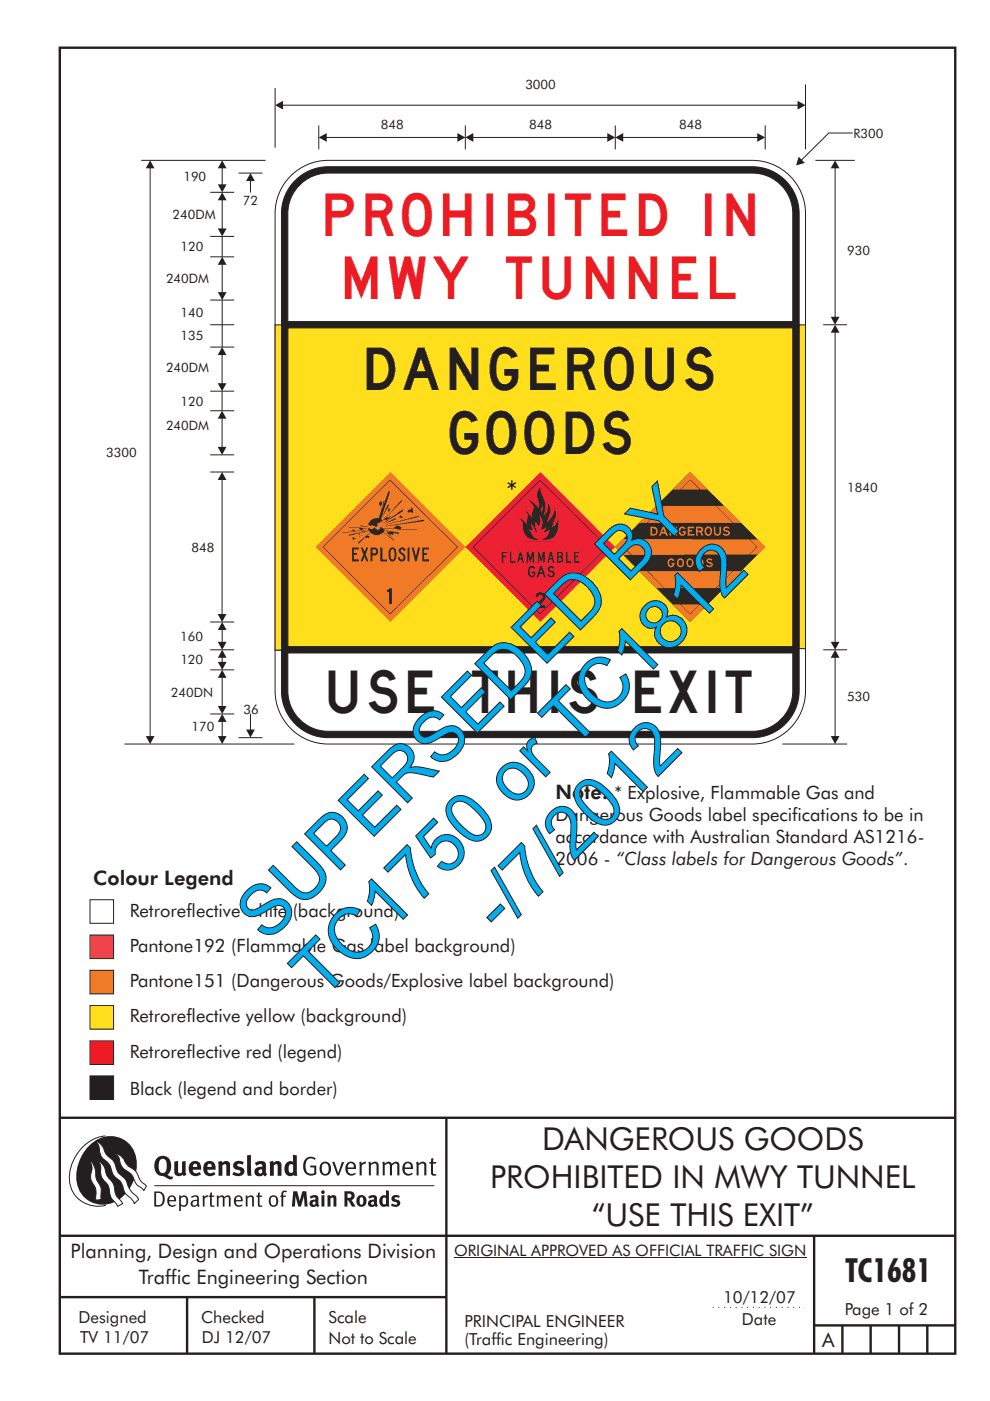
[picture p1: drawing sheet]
<svg xmlns="http://www.w3.org/2000/svg" width="210mm" height="297mm" viewBox="0 0 210 297" stroke-linecap="round" stroke-linejoin="round" font-family="sans-serif">
<g fill="none" stroke="#231f20" stroke-width=".51">
<path d="M12.7 10.1h189.9v276.9h-189.9zM12.7 237h189.8M94.7 236.9v50.1M12.7 262h190M12.7 275h82M39.7 275v12M66.7 275v12M172.7 262v25M172.7 281h30M178.7 281v6M184.7 281v6M190.7 281v6"/>
<path d="M196.7 281v6"/>
</g>
<path d="M151.2 277.2h19.5" fill="none" stroke="#231f20" stroke-width=".21" stroke-dasharray=".2 1" stroke-linecap="butt"/>
<path d="M96.3 266.7h74.7" fill="none" stroke="#231f20" stroke-width=".21"/>
<g fill="#231f20">
<path d="M64.9 245.6a1.61 1.61 0 0 1 2.1 0l-.2 .3a1.17 1.17 0 0 0-1.4-.2 1.17 1.17 0 0 0-.6 1.3 1.42 1.42 0 0 0 1.2 1.9l.7-.2v-1.2h-.8l-.1-.4h1.3v1.8a1.82 1.82 0 0 1-2.2 0 1.82 1.82 0 0 1-.6-2.1l.2-.7z" fill-rule="evenodd"/>
<path d="M68.2 246.5a1.77 1.77 0 0 0 .4 2.7 1.39 1.39 0 0 0 1.4-.5 1.39 1.39 0 0 0 .2-1.5 1.19 1.19 0 0 0-2-.7zM68.5 246.8a.83 .83 0 0 1 1 .1 .83 .83 0 0 1 .2 1 .75 .75 0 0 1-.6 1 .75 .75 0 0 1-.8-.8v-1z" fill-rule="evenodd"/>
<path d="M70.5 246.4l.4-.1 .8 2.4 .8-2.3h.5l-1.1 2.8h-.4z" fill-rule="evenodd"/>
<path d="M73.6 246.7a1.74 1.74 0 0 0 .5 2.5h.9l.5-.3-.2-.3a.89 .89 0 0 1-1.1 .2 .89 .89 0 0 1-.4-.9h1.7a1.15 1.15 0 0 0-.5-1.4 1.15 1.15 0 0 0-1.4 .2zM73.9 246.9a.67 .67 0 0 1 .9-.2 .67 .67 0 0 1 .3 .8h-1.3z" fill-rule="evenodd"/>
<path d="M76.2 246.4l.4-.1 .1 .4 .5-.4h.4l-.1 .5a.61 .61 0 0 0-.8 .6v1.8h-.4z" fill-rule="evenodd"/>
<path d="M78.1 246.4l.4-.1 .2 .4a.89 .89 0 0 1 .9-.4 .89 .89 0 0 1 .7 .7v2.2h-.4v-2.2l-.1-.2-.4-.1-.7 .4v2.1h-.5z" fill-rule="evenodd"/>
<path d="M81.1 246.4l.4-.1 .1 .4a.83 .83 0 0 1 .8-.4 .83 .83 0 0 1 .7 .5 .86 .86 0 0 1 .9-.5 .86 .86 0 0 1 .7 .7v2.2h-.4l-.1-2.3a.5 .5 0 0 0-.8 0l-.3 .2v2.1h-.4v-2.2l-.4-.3-.7 .4v2.1h-.4z" fill-rule="evenodd"/>
<path d="M85.7 246.7a1.74 1.74 0 0 0 .5 2.5h.9l.4-.3-.1-.3a.89 .89 0 0 1-1.1 .2 .89 .89 0 0 1-.5-.9h1.8a1.15 1.15 0 0 0-.5-1.4 1.15 1.15 0 0 0-1.4 .2zM86 246.9a.67 .67 0 0 1 .9-.2 .67 .67 0 0 1 .3 .8h-1.4z" fill-rule="evenodd"/>
<path d="M88.2 246.4l.5-.1 .1 .4a.89 .89 0 0 1 .9-.4 .89 .89 0 0 1 .7 .7v2.2h-.4v-2.2l-.1-.2-.3-.1-.8 .4v2.1h-.4z" fill-rule="evenodd"/>
<path d="M91.4 245.6l.5-.1v.9h.7l-.2 .3h-.6l.1 2.1 .1 .1h.5l.1 .3a.71 .71 0 0 1-1.2-.6v-1.9h-.3v-.3h.3z" fill-rule="evenodd"/>
<path d="M37 246.3l.8-.2v2a.46 .46 0 0 0 .2 .6 .46 .46 0 0 0 .6-.2v-2.2l.8-.2v2.4l.2 .5-.6 .4-.2-.3a1.03 1.03 0 0 1-1.2 .2 1.03 1.03 0 0 1-.6-1.1z" fill-rule="evenodd"/>
<path d="M40.4 246.6a1.64 1.64 0 0 0 0 2.3 1.64 1.64 0 0 0 2.3 0l-.4-.4a.78 .78 0 0 1-.9 .3 .78 .78 0 0 1-.5-.8h1.8a1.37 1.37 0 0 0-.6-1.6 1.37 1.37 0 0 0-1.7 .2zM41 246.9a.48 .48 0 0 1 .7-.1 .48 .48 0 0 1 .1 .6h-.9z" fill-rule="evenodd"/>
<path d="M43.5 246.6a1.65 1.65 0 0 0-.2 2 1.65 1.65 0 0 0 1.9 .7l.5-.4-.3-.4a.78 .78 0 0 1-.9 .3 .78 .78 0 0 1-.5-.8h1.7a1.37 1.37 0 0 0-.5-1.6 1.37 1.37 0 0 0-1.7 .2zM44.1 246.9a.48 .48 0 0 1 .6-.1 .48 .48 0 0 1 .2 .6h-.9z" fill-rule="evenodd"/>
<path d="M46.2 246.3l.8-.2 .1 .4a.95 .95 0 0 1 1-.3 .95 .95 0 0 1 .7 .8v2.3h-.8v-2.3l-.3-.2-.5 .3v2.2h-.8z" fill-rule="evenodd"/>
<path d="M49.6 246.5a1.73 1.73 0 0 1 2.1-.1l-.2 .6-.6-.2a.42 .42 0 0 0-.6 .2l.2 .3a1.23 1.23 0 0 1 1.4 1 1.47 1.47 0 0 1-2.3 .9l-.3-.2 .3-.6 .7 .3a.47 .47 0 0 0 .7-.3 .87 .87 0 0 0-1-.5l-.4-.2-.1-.4z" fill-rule="evenodd"/>
<path d="M54 246.6l.4 .6 .3-.2a.62 .62 0 0 1 .9 0v.4a1.21 1.21 0 0 0-1.3 .3 1.21 1.21 0 0 0-.2 1.3 1.19 1.19 0 0 0 1.7 .1l.5 .3 .4-.5-.3-.3v-1.4a.96 .96 0 0 0-1.3-1zM55 248l.6-.1v.7a.43 .43 0 0 1-.7 .1 .43 .43 0 0 1 .1-.7z" fill-rule="evenodd"/>
<path d="M57.1 246.3l.8-.2 .1 .4a.95 .95 0 0 1 1-.3 .95 .95 0 0 1 .7 .8v2.3h-.8v-2.3l-.3-.2-.5 .3v2.2h-.8z" fill-rule="evenodd"/>
<path d="M62.1 244.8l.1 1.5a1.29 1.29 0 0 0-1.4 .2 1.29 1.29 0 0 0-.5 1.3 1.24 1.24 0 0 0 .5 1.4 1.24 1.24 0 0 0 1.5-.1v.2h.8l-.1-4.3zM61.5 246.9l.4-.1 .3 .2v1.5l-.3 .1a.48 .48 0 0 1-.7-.4 1.52 1.52 0 0 1 .3-1.3z" fill-rule="evenodd"/>
<path d="M52.4 245l.8-.2 .2 4.5h-.8l-.1-.2z" fill-rule="evenodd"/>
</g>
<path d="M22.4 240.8a9 9 0 0 0-7.4 10.9 6.2 6.2 0 0 0 7.5 3.8M32.7 251.4h59.4" fill="none" stroke="#231f20" stroke-width=".21"/>
<path d="M19.1 242.7a5.7 5.7 0 0 1 6.5-1.4 5.7 5.7 0 0 1 3.4 5.7 8.6 8.6 0 0 1-6.2 8.3 5.7 5.7 0 0 1-6.6-7 9.9 9.9 0 0 1 2.9-5.6z" fill-rule="evenodd" fill="#231f20"/>
<path d="M24.4 244.5a3.1 3.1 0 0 1 2.3 2.2l.8 .7a3.2 3.2 0 0 1 2 2.4l.4 .6 1.2 1.1-.6 .9-.2-.3a3.5 3.5 0 0 1-1.9-2.1 3.8 3.8 0 0 0-2.1-2.1 3.5 3.5 0 0 1-1-2.3zM20.4 241.9a3.4 3.4 0 0 1 1.9 2.5l.7 .8a3.3 3.3 0 0 1 1.7 2.6 4.4 4.4 0 0 0 1.7 2l.3 .3a6.1 6.1 0 0 0 2.4 3.7l.3 .5-.9 .9a6.1 6.1 0 0 0-2-2.2l-.3-.8a3.6 3.6 0 0 0-1.9-2.8l-.6-1a3.6 3.6 0 0 0-1.9-2.8 3.7 3.7 0 0 1-.8-2.4zM21 246.1a3.4 3.4 0 0 1 1.5 2.7l.6 1a3.8 3.8 0 0 1 1.3 3.1l.4 .7 1.2 1.6-1 .6-.5-.8a3.2 3.2 0 0 1-1.3-2.8 4.3 4.3 0 0 0-1.4-2.2 4.7 4.7 0 0 1-.5-2.9zM19.2 246.1a5.1 5.1 0 0 1 1.2 3.7l.3 .7a3.1 3.1 0 0 1 .7 3l.1 .8-1.2 .2v-.8a3.5 3.5 0 0 0-.9-3.2 3.6 3.6 0 0 1 .1-2.6z" fill-rule="evenodd" fill="#fff" stroke="#231f20" stroke-width=".21"/>
<g fill="#231f20">
<path d="M33.3 245.5a2.51 2.51 0 0 0 .5 3.7l.7 .1a2.79 2.79 0 0 0 2 .7l.3-.5h-.6l-.7-.4a2.56 2.56 0 0 0 0-3.8 1.83 1.83 0 0 0-2.2 .2zM34 245.9a.87 .87 0 0 1 1 0 .87 .87 0 0 1 .4 .9v.4a1.17 1.17 0 0 1-.9 1.5l-.3-.1a2.38 2.38 0 0 1-.2-2.7z" fill-rule="evenodd"/>
<path d="M33.1 252.9v2.6a1.12 1.12 0 0 0 1.2-.3 1.12 1.12 0 0 0 .2-1.2l-.1-.5-.3-.4zM32.7 252.6h1.1a1.67 1.67 0 0 1 1.1 1.7 1.67 1.67 0 0 1-1.2 1.5h-1zM36 253.9l-.1 .5h1.1a.55 .55 0 0 0-.3-.6 .55 .55 0 0 0-.7 .1zM35.8 253.7a.95 .95 0 0 1 1.1-.1 .95 .95 0 0 1 .4 1.1h-1.4a.72 .72 0 0 0 .4 .8 .72 .72 0 0 0 .9-.2l.1 .3a1.15 1.15 0 0 1-1.5 0 1.15 1.15 0 0 1-.3-1.5zM38.4 254.1v1.2a.7 .7 0 0 0 .9 .1 .7 .7 0 0 0 .2-.9 .61 .61 0 0 0-.4-.7 .61 .61 0 0 0-.7 .3zM38 253.5l.3-.1v.4a.95 .95 0 0 1 1.3-.2 .95 .95 0 0 1 .3 1.2 .92 .92 0 0 1-.5 1 .92 .92 0 0 1-1-.2v1.1l-.4 .1zM40.9 254.8a.5 .5 0 0 0 .2 .8 .5 .5 0 0 0 .7-.4v-.6zM40.5 253.7a1 1 0 0 1 1.7 .3v1.4l.2 .2-.2 .3-.4-.3a.78 .78 0 0 1-1.3-.1 .78 .78 0 0 1 .8-1.1h.5a.58 .58 0 0 0-.3-.7 .58 .58 0 0 0-.7 .3zM42.9 253.5l.4-.1 .1 .4 .3-.3 .5-.1-.2 .4a.52 .52 0 0 0-.6 .6v1.4h-.4zM44.6 252.9l.4-.1-.1 .7h.6l-.1 .3h-.5v1.5a.35 .35 0 0 0 .5 .3l.1 .2a.57 .57 0 0 1-.6 .1 .57 .57 0 0 1-.3-.5v-1.6h-.3v-.3h.3zM45.9 253.5l.4-.1 .1 .4 .2-.2a.64 .64 0 0 1 1 .2 .7 .7 0 0 1 .7-.4 .7 .7 0 0 1 .6 .7v1.7h-.4v-1.7l-.3-.3-.6 .3v1.7h-.3v-1.6a.38 .38 0 0 0-.3-.5 .38 .38 0 0 0-.5 .2l-.1 .2v1.7h-.4zM50.2 253.9l-.2 .5h1.1a.55 .55 0 0 0-.2-.6 .55 .55 0 0 0-.7 .1zM49.9 253.7a.95 .95 0 0 1 1.2-.1 .95 .95 0 0 1 .4 1.1h-1.5a.72 .72 0 0 0 .4 .8 .72 .72 0 0 0 .9-.2l.1 .3a1.15 1.15 0 0 1-1.5 0 1.15 1.15 0 0 1-.2-1.5zM52.1 253.5l.3-.1 .1 .4a.72 .72 0 0 1 .8-.4 .72 .72 0 0 1 .6 .6v1.8h-.4v-1.6a.45 .45 0 0 0-.3-.5 .45 .45 0 0 0-.6 .3l-.1 .1v1.7h-.4zM54.7 252.9l.4-.1v.7h.5l-.1 .3h-.4v1.5a.35 .35 0 0 0 .5 .3v.2a.57 .57 0 0 1-.6 .1 .57 .57 0 0 1-.3-.5v-1.6h-.3v-.3h.3zM57.6 253.9l-.2 .7a.65 .65 0 0 0 .2 .8 .65 .65 0 0 0 .9-.2l.1-.1a.93 .93 0 0 0-.8-1.4zM57.3 253.7a1.12 1.12 0 0 1 1.4 .1 1.12 1.12 0 0 1 .2 1.4 1.01 1.01 0 0 1-1.2 .6 1.01 1.01 0 0 1-.7-1.2zM59.9 252.6l.5-.2 .5 .2-.2 .2-.3-.1-.3 .2v.6h.6l-.1 .3h-.5v2h-.4v-2h-.2v-.3h.2zM62.2 252.6l-.3 3.2h.6l.2-2.3 .6 2.3h.5l.7-2.3 .1 2.3h.7l-.3-3.2h-.9l-.5 2.1-.6-2.1zM65.7 253.7l.2 .5a.51 .51 0 0 1 .6-.4 .51 .51 0 0 1 .4 .4v.1a.88 .88 0 0 0-1.1 .4 .88 .88 0 0 0 .2 1.1 .9 .9 0 0 0 1.1-.2l.3 .3 .3-.3-.2-.3v-1.1a.87 .87 0 0 0-.5-.8 .87 .87 0 0 0-.9 .1zM66.4 254.8h.5v.5l-.2 .1h-.2l-.2-.1zM68.2 253.5v2.3h.6v-2.4zM68.1 252.8a.4 .4 0 0 0 .8 0 .4 .4 0 0 0-.8 0zM69.4 253.5l.1 2.3h.6v-1.7a.33 .33 0 0 1 .4-.2 .33 .33 0 0 1 .2 .4v1.5h.7v-1.7a.75 .75 0 0 0-.6-.7 .75 .75 0 0 0-.8 .3l-.1-.3zM73.1 252.6v3.2h.6v-1.3l.3 .2 .6 1.1h.8l-.9-1.4a.94 .94 0 0 0 .7-1 .94 .94 0 0 0-.9-.8zM73.7 253.1a.51 .51 0 0 1 .7 .1 .51 .51 0 0 1-.2 .7l-.5 .1zM75.9 253.7a1.19 1.19 0 0 0-.1 1.7 1.19 1.19 0 0 0 1.7 0 1.19 1.19 0 0 0 0-1.6 1.19 1.19 0 0 0-1.6-.1zM76.5 253.9l.2-.1a.99 .99 0 0 1 0 1.6 1.06 1.06 0 0 1-.2-1.5zM78.1 253.7l.3 .5a.51 .51 0 0 1 .5-.4 .51 .51 0 0 1 .4 .4v.1a.88 .88 0 0 0-1.1 .4 .88 .88 0 0 0 .2 1.1 .9 .9 0 0 0 1.1-.2l.3 .3 .4-.3-.2-.3v-1.1a.87 .87 0 0 0-.5-.8 .87 .87 0 0 0-1 .1zM78.8 254.8h.5v.5l-.1 .1h-.3l-.2-.1zM81.9 252.4v1.1a1.2 1.2 0 0 0-1.4 .6 1.2 1.2 0 0 0 .2 1.4l.5 .4 .8-.2v.1h.6l-.1-3.3zM81.4 253.9l.5 .2-.1 1.1a.46 .46 0 0 1-.6 0 .46 .46 0 0 1-.1-.5zM83.3 253.6a.79 .79 0 0 0-.2 .9 .79 .79 0 0 0 .9 .4 .33 .33 0 0 1 .1 .5 .33 .33 0 0 1-.5 0l-.5-.2-.2 .4a1.15 1.15 0 0 0 1.2 .3 1.15 1.15 0 0 0 .8-1 1.49 1.49 0 0 0-1.2-.8 .4 .4 0 0 1 .3-.3 .4 .4 0 0 1 .4 .1l.2 .1 .2-.4a1.47 1.47 0 0 0-1.5 0z" fill-rule="evenodd"/>
</g>
<path d="M19.1 220.7h5v5h-5z" fill-rule="evenodd" fill="#ed1c24" stroke="#231f20" stroke-width=".21"/>
<path d="M19.1 213.2h5v5h-5z" fill-rule="evenodd" fill="#ffdf1b" stroke="#231f20" stroke-width=".21"/>
<path d="M19.1 228.1h5v5h-5z" fill-rule="evenodd" fill="#231f20" stroke="#231f20" stroke-width=".21"/>
<path d="M19.1 205.7h5v5h-5z" fill-rule="evenodd" fill="#f17a27" stroke="#231f20" stroke-width=".21"/>
<path d="M19.1 198.2h5v5h-5z" fill-rule="evenodd" fill="#ee334e" stroke="#231f20" stroke-width=".21"/>
<path d="M19.1 190.8h5v5h-5z" fill-rule="evenodd" fill="#fff" stroke="#231f20" stroke-width=".21"/>
<path d="M59.9 22.3h109.4" fill="none" stroke="#231f20" stroke-width=".21"/>
<g fill="#231f20">
<path d="M58.3 22.3l1.7-.9v1.8z"/>
<path d="M169.2 21.4l1.6 .9-1.6 .9z"/>
</g>
<path d="M58.3 18.7v12.6M67.6 26.6v5.1M100.2 29.1h28.8M26.4 157.7h36" fill="none" stroke="#231f20" stroke-width=".21"/>
<g fill="#231f20">
<path d="M128.8 28.2l1.7 .9-1.7 1z"/>
<path d="M98.7 29.1l1.7-.9v1.9z"/>
</g>
<path d="M69.2 29.1h28" fill="none" stroke="#231f20" stroke-width=".21"/>
<g fill="#231f20">
<path d="M67.6 29.1l1.7-.9v1.9z"/>
<path d="M97 28.2l1.7 .9-1.7 1z"/>
</g>
<path d="M132 29.1h28.8M162.3 26.6v5.1" fill="none" stroke="#231f20" stroke-width=".21"/>
<g fill="#231f20">
<path d="M130.5 29.1l1.7-.9v1.9z"/>
<path d="M160.6 28.2l1.7 .9-1.7 1z"/>
</g>
<path d="M98.7 26.6v5.1M130.5 26.6v5.1M172.9 34h8.4M177.1 70.4v65.8M174.6 137.8h5.1" fill="none" stroke="#231f20" stroke-width=".21"/>
<g fill="#231f20">
<path d="M176.2 136.1h1.9l-1 1.7z"/>
<path d="M177.1 68.9l1 1.6h-1.9z"/>
</g>
<path d="M177.1 139.3v16.9" fill="none" stroke="#231f20" stroke-width=".21"/>
<g fill="#231f20">
<path d="M176.2 156.1h1.9l-1 1.6z"/>
<path d="M177.1 137.8l1 1.7h-1.9z"/>
</g>
<path d="M177.1 35.5v31.8" fill="none" stroke="#231f20" stroke-width=".21"/>
<g fill="#231f20">
<path d="M176.2 67.2h1.9l-1 1.7z"/>
<path d="M177.1 34l1 1.7h-1.9z"/>
</g>
<path d="M180.9 28.2h-5.1l-5.9 5.8M165.9 157.7h13.8" fill="none" stroke="#231f20" stroke-width=".21"/>
<path d="M169.4 33.2l1.3 1.3-1.9 .6z" fill="#231f20"/>
<path d="M170.8 17.9v13.8M174.6 68.9h5.1" fill="none" stroke="#231f20" stroke-width=".21"/>
<path d="M61.7 37.3a11.2 11.2 0 0 1 7.9-3.3h90a11.3 11.3 0 0 1 11.2 11.2v101.3a11.3 11.3 0 0 1-11.2 11.2h-90a11.3 11.3 0 0 1-11.3-11.2v-101.3a11.2 11.2 0 0 1 3.4-7.9z" fill-rule="evenodd" fill="#fff" stroke="#231f20" stroke-width=".21"/>
<path d="M62.2 38.7a9.9 9.9 0 0 1 7.4-3.4h90a9.9 9.9 0 0 1 9.9 9.9v101.3a9.9 9.9 0 0 1-9.9 9.9h-90a9.9 9.9 0 0 1-9.9-9.9v-101.3a9.9 9.9 0 0 1 2.5-6.5z" fill-rule="evenodd" fill="#231f20" stroke="#231f20" stroke-width=".21"/>
<path d="M63.6 39.2a8.5 8.5 0 0 1 6-2.5h90a8.6 8.6 0 0 1 8.5 8.6v101.2a8.6 8.6 0 0 1-8.5 8.5h-90a8.6 8.6 0 0 1-8.6-8.5v-101.2a8.5 8.5 0 0 1 2.6-6.1z" fill-rule="evenodd" fill="#fff" stroke="#231f20" stroke-width=".21"/>
<g fill="#231f20" stroke="#231f20" stroke-width=".21">
<path d="M61 137.1h107.1v1.3h-107.1z" fill-rule="evenodd"/>
<path d="M61 68.2h107.1v1.3h-107.1z" fill-rule="evenodd"/>
</g>
<path d="M61 69.5h107.1v67.6h-107.1z" fill-rule="evenodd" fill="#ffdf1b" stroke="#231f20" stroke-width=".21"/>
<path d="M137.2 110.9h18.2v10.2h-18.2z" fill="#f17a27"/>
<path d="M137.2 110.9h18.2v10.2h-18.2z" fill="none" stroke="#fff" stroke-width=".21"/>
<path d="M146.4 100.1l15.9 15.9-15.9 15.9-15.9-15.9zM138 111.7v1.9h.6a.96 .96 0 0 0 .9-1 .96 .96 0 0 0-.9-.9zM138.3 112a.66 .66 0 0 1 .9 .6 .66 .66 0 0 1-.9 .6zM140.6 111.7l-.8 1.9h.3l.2-.5h.8l.2 .5h.4l-.8-1.9zM140.7 112.1l.3 .7h-.6zM142 111.7v1.9h.4v-1.3l.9 1.3h.3v-1.9h-.4v1.2l-.8-1.2zM144.2 111.8a1.14 1.14 0 0 0 .4 1.8 .8 .8 0 0 0 .9-1h-.7v.4h.3l-.2 .2a.63 .63 0 0 1-.7-.5 .63 .63 0 0 1 .6-.7l.3 .2 .3-.1a.74 .74 0 0 0-1.2-.3zM145.9 111.7v1.9h1.4v-.4h-1.1v-.5h.5v-.3h-.5v-.4h1v-.3zM147.6 111.7v1.9h.4v-.8h.5l.3 .8h.4l-.4-.8a.58 .58 0 0 0 .3-.7 .58 .58 0 0 0-.5-.4zM148 112l.7 .1 .1 .3-.8 .1zM149.9 112.1l.3-.1a.68 .68 0 0 1 .5 .6 .68 .68 0 0 1-.5 .7 .77 .77 0 0 1-.3-1.2zM149.8 111.8a1.05 1.05 0 0 0-.4 1 1.05 1.05 0 0 0 .8 .8 1.01 1.01 0 0 0 .8-1 1.01 1.01 0 0 0-.8-1zM151.4 111.7v1.2a.76 .76 0 0 0 .8 .7 .76 .76 0 0 0 .7-.7v-1.2h-.3v1.2l-.3 .4-.5-.2-.1-1.4zM153.5 111.8a.7 .7 0 0 0 .8 1l.2 .3a.6 .6 0 0 1-.9-.1l-.3 .2a.74 .74 0 0 0 1 .4 .74 .74 0 0 0 .4-1l-.8-.2-.2-.2a.5 .5 0 0 1 .8-.1l.2-.2a.89 .89 0 0 0-1.2-.1zM141.8 118.6l-.2 .4a.83 .83 0 0 0 .2 1 .83 .83 0 0 0 1.1 0l.1-.7h-.6v.3h.3l-.1 .3a.63 .63 0 0 1-.7-.4 .63 .63 0 0 1 .3-.8h.2l.3 .3 .3-.2a.7 .7 0 0 0-1.2-.2zM144 118.9l.2-.2a.64 .64 0 0 1 .6 .6 .64 .64 0 0 1-.5 .7 .73 .73 0 0 1-.3-1.1zM143.9 118.5a.98 .98 0 0 0-.3 1.1 .98 .98 0 0 0 .8 .7 .97 .97 0 0 0 .7-1 .97 .97 0 0 0-.8-.9zM146 118.9l.3-.2a.64 .64 0 0 1 .5 .6 .64 .64 0 0 1-.5 .7 .73 .73 0 0 1-.3-1.1zM145.9 118.5a.98 .98 0 0 0-.3 1.1 .98 .98 0 0 0 .8 .7 .91 .91 0 0 0 .7-1.2 .91 .91 0 0 0-1.2-.6zM147.8 118.4v1.8h.6a.91 .91 0 0 0 .8-.9 .91 .91 0 0 0-.8-.9zM148.1 118.7a.63 .63 0 0 1 .8 .6 .63 .63 0 0 1-.8 .6zM150 118.5l-.2 .3a1.05 1.05 0 0 0 1 .8l.1 .2a.59 .59 0 0 1-.9-.1l-.2 .2a.79 .79 0 0 0 .8 .4 .79 .79 0 0 0 .6-.7l-.2-.3-.9-.4 .5-.2 .3 .2 .2-.3a.78 .78 0 0 0-1.1-.1z" fill-rule="evenodd" fill="#2b2824"/>
<path d="M152 107.3h1.6l8.7 8.7-8.7 8.7h-1.7l3.6-3.6h1.7l3.5-3.5h-1.7l1.6-1.7-1.5-1.5h1.6l-3.5-3.5h-1.6zM142.7 128.2h1.6l2.1 2.1 2.1-2.1h1.6l-3.7 3.7zM130.5 116l1.7-1.7h1.6l-1.7 1.6 1.7 1.8h-1.6l3.4 3.4h1.6l3.6 3.6h-1.6l.4 .3zM146.4 100.1l4.8 4.8-1.1-1.1h-1.6l-2.1-2.1-2.1 2.1h-1.6l-3.5 3.5h1.6l-3.6 3.6h-1.5l-3.5 3.4zM133.9 114.3l25 .1 1.6 1.5-1.7 1.7-24.8 .1-1.7-1.8zM137.4 121.1h18l-3.6 3.6h-10.8zM144.4 128.2h3.9l-1.9 1.9zM141 107.3h10.8l3.6 3.6h-18zM144.4 103.8l2-2 1.9 2z" fill-rule="evenodd" fill="#f17a27"/>
<path d="M67.7 116l15.1-15.1 15.1 15.1-15.1 15.1z" fill-rule="evenodd" fill="#2b2824"/>
<path d="M67.7 116l15.1-15.1 15.1 15.1-15.1 15.1z" fill="none" stroke="#2b2824" stroke-width=".21"/>
<path d="M82.8 100.1l15.9 15.9-15.9 15.9-15.9-15.9zM74.7 116.1v2.9h1.4v-.4h-1v-1h.6v-.4h-.6v-.7h1v-.4zM76.5 116.1l.6 1.4-.6 1.5h.4l.4-1 .4 1h.5l-.7-1.5 .6-1.4h-.4l-.4 .9-.4-.9zM78.6 116.1v2.9h.4v-1.2a.87 .87 0 0 0 1.2-.6 .87 .87 0 0 0-.7-1.1zM79 116.5l.7 .1v.6l-.7 .1zM80.7 116.1v2.9h1.4v-.4h-1v-2.5zM82.8 116.2a2.5 2.5 0 0 0 0 2.7l.4 .2a.85 .85 0 0 0 .9-1.1v-.4a1.41 1.41 0 0 0-.8-1.6zM83.1 116.5l.2-.1a1.67 1.67 0 0 1 0 2.2h-.1a1.59 1.59 0 0 1-.3-1.6zM84.8 116.2l-.2 .3v.4l.2 .5 .6 .4 .2 .6-.4 .3-.2-.1-.2-.4h-.4a.79 .79 0 0 0 .7 .8 .79 .79 0 0 0 .9-.6 1.42 1.42 0 0 0-1-1.5l.2-.4h.2l.2 .3 .4-.1-.2-.5-.3-.1zM86.5 116.1v2.9h.4v-2.9zM87.3 116.1l.7 2.9h.4l.7-2.9h-.4l-.5 1.9-.5-1.9zM89.6 116.1v2.9h1.4v-.4h-1v-1h.6v-.4h-.6v-.7h1v-.4zM82.1 125.1v.5h.4v2.5h.6v-3.4h-.5zM80.4 106.5v.6h.2l.1 .3a.9 .9 0 0 0 .3-1h-.3l-.1 .2zM82.4 104.1l-1.6 4.4 .8-2.4-.3 .2-.9 3.5a1.89 1.89 0 0 0-2.3 1.5l.5 .2a1.18 1.18 0 0 1 1.2 .2l.3-.4v-.4a.37 .37 0 0 0 .4 0 .37 .37 0 0 0 .2-.3l.4-.1-.4 .5 .6-.5-.1-.1 .2-.2 .5-.1v.3l.6-.5 .4-.6-.6 .4h-.4l3.4-3.5v-.2l-4.1 4.4-.4-.3 1.8-3-.3-.1-1.5 3 1.9-5.7zM83.8 112.1h.4zM82.5 107.7l-.2 .5 .2 .2 .3-.4-.1-.3-.1 .2zM86.6 108.1l-.2 .4 .4 .2 .2-.3 .6 .4a1.25 1.25 0 0 0-.3-1.3l-.2 .6zM84.8 109.4l-.1 .4h.8l-.5-.5zM80.9 111.2l3.7-2.3a.97 .97 0 0 0 .8-.9zM81.3 111.1l2.7-1-.1-.2zM81.4 111.6l8.6-1.1v-.3zM80.6 111.6l8.3-2v-.2l-.6 .1zM76.5 111.4l-.1 .2 2.2 .2zM72.5 112.9l.6 .1 5.1-.7v.1l-4.2 1 .1 .2 4.2-1.1-1.4 .4v.1l1.4-.4 .2 .3-2.6 2.2 .2 .1 1.4-1.3 .2 .2 .6-.1v-.3l-.5-.1 .8-.7a1.97 1.97 0 0 0 2.7 0l2.2 1.7 .1-.1-2.3-1.7 .1-.1 2 1.3-2-1.3 .1-.2 1.1 .2-.4 .1-.1 .2 .4 .2 .9 .2 .1-.2-.1-.3 1.2 .3v-.3l-3-.5v-.1l-.4-.2 7.7 .3-3.9-.2 .1-.4-1-.4-.5 .4 .1 .3-2.5-.1-.5-.3v.3l-.6 .4-.7-.5a.71 .71 0 0 1-1 .1h.2l-4.6-.3 2.2 .2-.1 .2a.62 .62 0 0 0 1 .1l-.1-.2h1.1l.1 .3-2.8 .3-.5-.4-.3 .3 .6 .1zM76 113.1l.3 .3 .1-.3zM76 113.9l1.2-.6zM74.8 113.9l.1 .7 .2-.3h.3v-.2zM68.5 116l14.2-14.3 14.4 14.3-14.3 14.2zM68.6 116l14.1-14.1 14.2 14.1-14.1 14.1z" fill-rule="evenodd" fill="#f17a27"/>
<path d="M99.5 116l15.1-15.1 15.1 15.1-15.1 15.1z" fill-rule="evenodd" fill="#2b2824"/>
<path d="M99.5 116l15.1-15.1 15.1 15.1-15.1 15.1z" fill="none" stroke="#fff" stroke-width=".21"/>
<path d="M114.6 100.1l15.9 15.9-15.9 15.9-15.9-15.9zM113.7 126a1.1 1.1 0 0 1 1.8-.2 1.1 1.1 0 0 1-.3 1.8l-.7 .7h1.2v.6h-2.2a5.2 5.2 0 0 1 1.5-2.1l.1-.5-.5-.2-.3 .1-.1 .4-.6-.1zM106.4 116.9v2.4h.4v-1.1h.5v-.4h-.5v-.5h.8v-.4zM108.2 116.9v2.4h1.1v-.3h-.8v-2.1zM110.4 117.7l.2 .6h-.4zM110.2 116.9l-.5 2.4h.3l.2-.7h.5l.1 .7h.4l-.6-2.4zM111.7 116.9v2.4h.4v-1.3l.4 1.3 .4-1.3v1.3h.4v-2.4h-.4l-.4 1.3-.4-1.3zM114 116.9v2.4h.3v-1.3l.5 1.3 .4-1.3v1.3h.3v-2.4h-.3l-.4 1.3-.5-1.3zM116.8 117.7l.2 .6h-.3zM116.7 116.9l-.6 2.4h.3l.2-.7h.5l.2 .7h.3l-.6-2.4zM118.5 118.2l.5 .1 .1 .5-.6 .2zM118.5 117.3h.5v.5l-.5 .1zM118.2 116.9v2.4h.7a.68 .68 0 0 0 .5-.5 .68 .68 0 0 0-.3-.7 .63 .63 0 0 0 .3-.7 .63 .63 0 0 0-.5-.5zM120.1 116.9v2.4h1.1v-.3h-.8v-2.1zM121.8 116.9v2.4h1.2v-.3h-.9v-.8h.5v-.3h-.5v-.6h.8v-.4zM112.2 120.2l-.2 .4a1.2 1.2 0 0 0 1 1.8l.3-.2 .3-.5v-.5h-.8v.4h.4v.2l-.2 .2-.3 .1a1.06 1.06 0 0 1 .1-1.8l.4 .3 .3-.1a.77 .77 0 0 0-1.3-.3zM114.6 120h.4l.8 2.4h-.4l-.2-.7h-.8l-.2 .7h-.4zM114.8 120.6l-.3 .7h.5zM116.3 120.3l-.1 .3 .1 .5 .9 .4 .1 .1-.1 .3-.2 .2-.3-.1-.3-.3-.3 .1a.8 .8 0 0 0 1 .6 .8 .8 0 0 0 .5-1l-.3-.3-.7-.3 .2-.4h.2l.2 .2 .4-.1-.1-.1a.71 .71 0 0 0-1.2-.1zM114.9 107h.1a1.87 1.87 0 0 1-.1 1.6l-.2-.4zM114.5 103.4a2.97 2.97 0 0 0-.2 3.3 .78 .78 0 0 1-.2 1l-.4-.6-1.4-1.2 .2 .4a1.74 1.74 0 0 1 .4 2.4l-.1 1.1-.2-.3a2.05 2.05 0 0 0-1.2-1.2v.1a1.42 1.42 0 0 1 .4 1.8v.9l-.9-.8-.7-.3a2.06 2.06 0 0 1 .8 2.1 2.48 2.48 0 0 0 2.7 2.4h.6a3.1 3.1 0 0 1-1.9-1.9l-.3-.4 .8 .3-.3-1.4a1.2 1.2 0 0 1 .8 1.1l.2 .4 .4 .3-.5-1.4 .1-.9 .7 .9a2.62 2.62 0 0 0 .1-2.2 2.12 2.12 0 0 1 .4 2.6l-.1 .4 1.2-.6-.6 1.2 1.2-.7a2.4 2.4 0 0 1-1.5 2.3 2.82 2.82 0 0 0 3.4-3.1l.1-1.3a2.88 2.88 0 0 1-1.5 1.7l.4-1.1a2.39 2.39 0 0 0 .1-3 2.72 2.72 0 0 1-1.1 2.7l-.4 .4 .3-1.1a2.4 2.4 0 0 0-.1-2.9 2.62 2.62 0 0 1-.8 2.5l-.1-.1a4.9 4.9 0 0 0-.4-4.5zM111.5 114.8l5.9 .1zM100.3 116l14.2-14.3 14.4 14.3-14.3 14.2zM100.4 116l14.1-14.1 14.2 14.1-14.1 14.1z" fill-rule="evenodd" fill="#ee2134"/>
<path d="M58.3 68.9h1.4v69h-1.4z" fill-rule="evenodd" fill="#ffdf1b" stroke="#231f20" stroke-width=".21"/>
<path d="M142.7 74.8v6.4" fill="none" stroke="#231f20" stroke-width=".21"/>
<path d="M169.5 68.9v68.6h1.3v-68.6z" fill-rule="evenodd" fill="#ffdf1b" stroke="#231f20" stroke-width=".21"/>
<path d="M50.6 36.7h5.1M44.6 54.5h5.1M47.1 56v6.1M44.6 68.9h5.1M44.6 63.6h5.1M47.1 63.6v5.3" fill="none" stroke="#231f20" stroke-width=".21"/>
<g fill="#231f20">
<path d="M46.2 61.9h1.9l-1 1.7z"/>
<path d="M47.1 54.5l1 1.6h-1.9z"/>
</g>
<path d="M47.1 42.3v6.3" fill="none" stroke="#231f20" stroke-width=".21"/>
<g fill="#231f20">
<path d="M47.1 40.8l1 1.7h-1.9z"/>
<path d="M46.2 48.4h1.9l-1 1.7z"/>
</g>
<path d="M53.1 38.2v2.6" fill="none" stroke="#231f20" stroke-width=".21"/>
<path d="M53.1 36.7l1 1.7h-1.9z" fill="#231f20"/>
<path d="M44.6 73.6h5.1M47.1 68.9v4.7M44.6 82.9h5.1M44.6 131.9h5.1M44.6 151.4h5.1M44.6 142h5.1M47.1 152.9v3.3M50.6 156.4h5.1" fill="none" stroke="#231f20" stroke-width=".21"/>
<g fill="#231f20">
<path d="M47.1 151.4l1 1.7h-1.9z"/>
<path d="M46.2 156.1h1.9l-1 1.6z"/>
</g>
<path d="M31.8 35.5v120.7" fill="none" stroke="#231f20" stroke-width=".21"/>
<g fill="#231f20">
<path d="M31.8 34l1 1.7h-1.9z"/>
<path d="M30.9 156.1h1.9l-1 1.6z"/>
</g>
<path d="M53.1 151.3v3.5" fill="none" stroke="#231f20" stroke-width=".21"/>
<path d="M52.2 154.7h1.9l-1 1.7z" fill="#231f20"/>
<path d="M47.1 143.6v6.2" fill="none" stroke="#231f20" stroke-width=".21"/>
<g fill="#231f20">
<path d="M46.2 149.7h1.9l-1 1.7z"/>
<path d="M47.1 142l1 1.7h-1.9z"/>
</g>
<path d="M47.1 139.3v1.2" fill="none" stroke="#231f20" stroke-width=".21"/>
<g fill="#231f20">
<path d="M46.2 140.3h1.9l-1 1.7z"/>
<path d="M47.1 137.8l1 1.7h-1.9z"/>
</g>
<path d="M44.6 100.1h5.1M47.1 133.4v2.8" fill="none" stroke="#231f20" stroke-width=".21"/>
<g fill="#231f20">
<path d="M47.1 131.9l1 1.7h-1.9z"/>
<path d="M46.2 136.1h1.9l-1 1.7z"/>
</g>
<path d="M47.1 101.6v28.7" fill="none" stroke="#231f20" stroke-width=".21"/>
<g fill="#231f20">
<path d="M46.2 130.2h1.8l-.9 1.7z"/>
<path d="M47.1 100.1l.9 1.7h-1.8z"/>
</g>
<path d="M29.9 34h26.4M47.1 35.5v3.7M44.6 40.8h5.1" fill="none" stroke="#231f20" stroke-width=".21"/>
<g fill="#231f20">
<path d="M46.2 39.1h1.9l-1 1.7z"/>
<path d="M47.1 34l1 1.7h-1.9z"/>
</g>
<path d="M44.6 87.1h5.1M44.6 96.4h5.1M47.1 88.6v6.3M44.6 137.8h5.1" fill="none" stroke="#231f20" stroke-width=".21"/>
<g fill="#231f20">
<path d="M46.2 94.7h1.8l-.9 1.7z"/>
<path d="M47.1 87.1l.9 1.7h-1.8z"/>
</g>
<path d="M47.1 75.1v6.3M47.1 82.9v4.2" fill="none" stroke="#231f20" stroke-width=".21"/>
<g fill="#231f20">
<path d="M46.2 81.2h1.8l-.9 1.7z"/>
<path d="M47.1 73.6l.9 1.7h-1.8z"/>
</g>
<path d="M44.6 50.1h5.1M47.1 50.1v4.4" fill="none" stroke="#231f20" stroke-width=".21"/>
<path d="M107.8 102.2l.6 .4v-.8h.3v.8l.6-.4 .2 .3-.7 .4 .7 .3-.2 .3-.6-.4v.8h-.3v-.8l-.6 .4-.2-.3 .7-.3-.7-.4z" fill-rule="evenodd" fill="#231f20"/>
<g font-size="15.1" fill="#00aeef">
<text x="56.6" y="200" transform="rotate(-45 56.6 200)">SUPERSEDED BY</text>
<text x="106.1" y="198.1" transform="rotate(-45 106.1 198.1)">-/7/2012</text>
<text x="68.3" y="212.1" transform="rotate(-45 68.3 212.1)">TC1750 or TC1812</text>
</g>
<g font-size="9" fill="#ed1c24">
<text x="69" y="50">PROHIBITED IN</text>
<text x="73.2" y="63.5">MWY TUNNEL</text>
</g>
<g font-size="9" fill="#231f20">
<text x="77.8" y="82.8">DANGEROUS</text>
<text x="95.4" y="96.3">GOODS</text>
<text x="69.8" y="151.2">USE THIS EXIT</text>
</g>
<text font-size="7.1" fill="#231f20" x="179.3" y="271.8">TC1681</text>
<g font-size="6.7" fill="#231f20">
<text x="115" y="243.9">DANGEROUS GOODS</text>
<text x="104" y="251.9">PROHIBITED IN MWY TUNNEL</text>
<text x="125.5" y="260">“USE THIS EXIT”</text>
</g>
<g font-size="4.2" fill="#231f20">
<text x="117.8" y="169.4">Note: * Explosive, Flammable Gas and</text>
<text x="19.8" y="187.6">Colour Legend</text>
<text x="15" y="266.7">Planning, Design and Operations Division</text>
<text x="29.4" y="272.3">Traffic Engineering Section</text>
<text x="174.4" y="285.6">A</text>
</g>
<g font-size="3.9" fill="#231f20">
<text x="117.8" y="174.2">Dangerous Goods label specifications to be in</text>
<text x="117.8" y="178.8">accordance with Australian Standard AS1216-</text>
<text x="117.8" y="183.5">2006 - “Class labels for Dangerous Goods”.</text>
<text x="27.5" y="194.3">Retroreflective white background)</text>
<text x="62.1" y="194.3">(</text>
<text x="27.5" y="201.8">Pantone192 (Flammable Gas label background)</text>
<text x="27.5" y="209.3">Pantone151 (Dangerous Goods/Explosive label background)</text>
<text x="27.5" y="216.8">Retroreflective yellow (background)</text>
<text x="27.5" y="224.3">Retroreflective red legend)</text>
<text x="58.9" y="224.3">(</text>
<text x="27.5" y="232.1">Black (legend and border)</text>
</g>
<g font-size="3.5" fill="#231f20">
<text x="16.7" y="280.5">Designed</text>
<text x="42.7" y="280.5">Checked</text>
<text x="69.7" y="280.5">Scale</text>
<text x="98.5" y="281.4">PRINCIPAL ENGINEER</text>
<text x="153.4" y="276.3">10/12/07</text>
<text x="157.4" y="281">Date</text>
<text x="179.2" y="278.9">Page 1 of 2</text>
<text x="17" y="284.8">TV 11/07</text>
<text x="42.8" y="284.8">DJ 12/07</text>
<text x="69.7" y="285">Not to Scale</text>
<text x="98.5" y="285.1">(Traffic Engineering)</text>
</g>
<text font-size="3.4" fill="#231f20" x="96.3" y="266.3">ORIGINAL APPROVED AS OFFICIAL TRAFFIC SIGN</text>
<g font-size="2.7" fill="#231f20">
<text x="111.4" y="19">3000</text>
<text x="80.8" y="27.4">848</text>
<text x="112.2" y="27.4">848</text>
<text x="144" y="27.4">848</text>
<text x="181" y="29.3">R300</text>
<text x="38.9" y="38.4">190</text>
<text x="36.6" y="46.4">240DM</text>
<text x="51.5" y="43.5">72</text>
<text x="38.3" y="53.3">120</text>
<text x="179.7" y="54.1">930</text>
<text x="35.2" y="60">240DM</text>
<text x="38.3" y="67.2">140</text>
<text x="38.3" y="72.1">135</text>
<text x="35.2" y="79">240DM</text>
<text x="38.3" y="86">120</text>
<text x="35.2" y="91.2">240DM</text>
<text x="22.5" y="96.8">3300</text>
<text x="179.7" y="104.3">1840</text>
<text x="40.6" y="116.9">848</text>
<text x="38.2" y="135.8">160</text>
<text x="38.2" y="140.9">120</text>
<text x="36.3" y="147.7">240DN</text>
<text x="179.7" y="148.7">530</text>
<text x="40.6" y="155">170</text>
<text x="51.7" y="151.3">36</text>
</g>
</svg>
